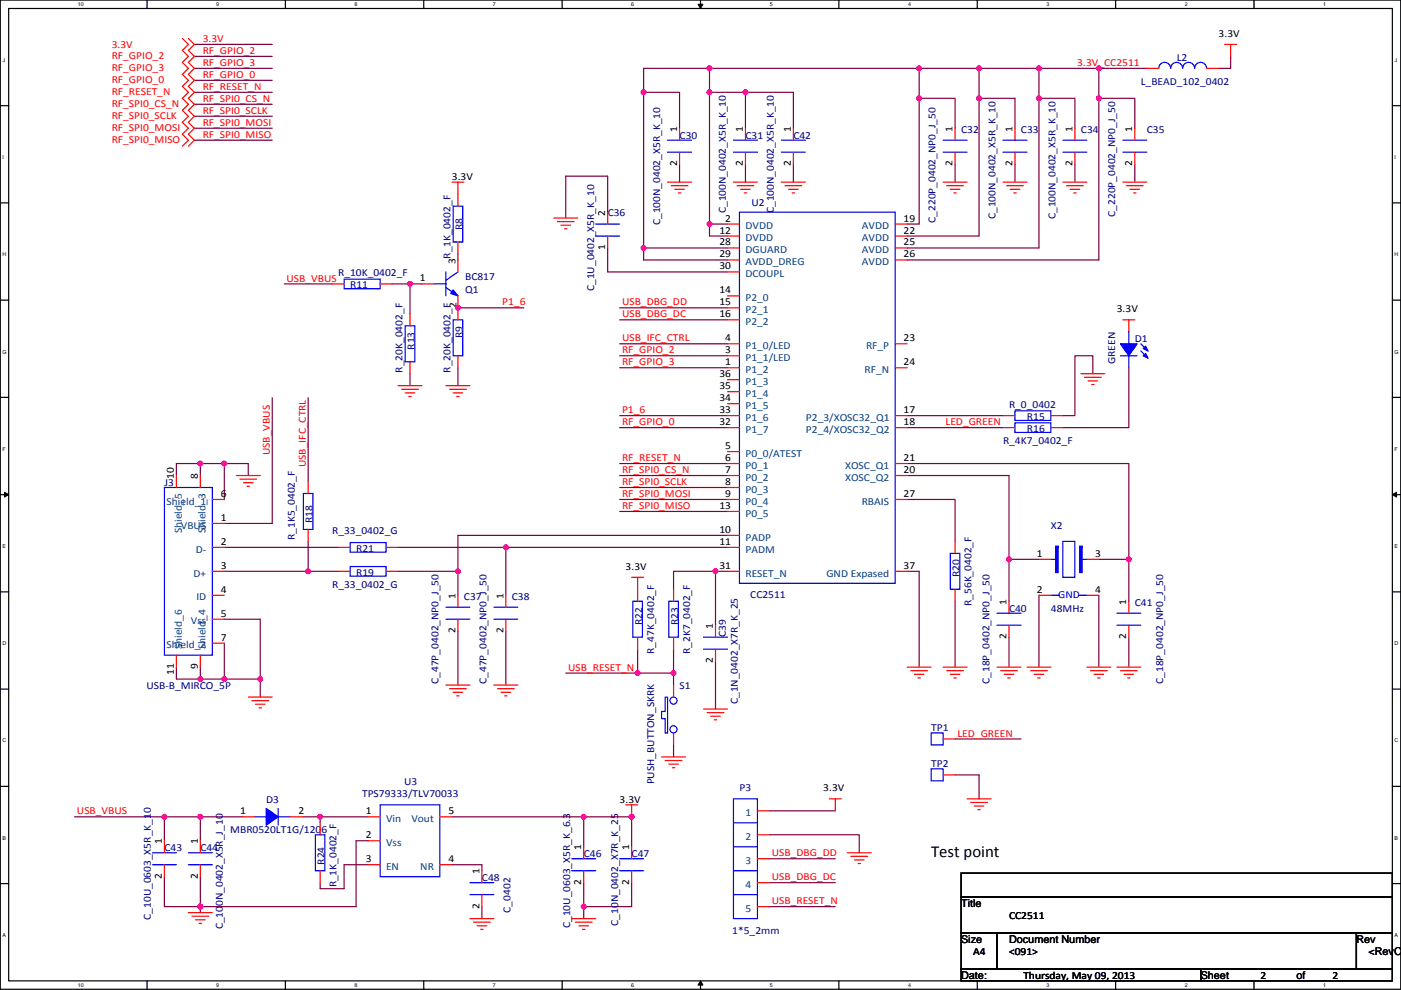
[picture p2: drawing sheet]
<svg xmlns="http://www.w3.org/2000/svg" width="297mm" height="210mm" viewBox="0 0 297 210" stroke-linecap="round" stroke-linejoin="round" font-family="sans-serif">
<path d="M.1 0h296.9v209.8h-296.9zM1.8 1.8h293.4v206.2h-293.4z" fill="none" stroke="#000" stroke-width=".25"/>
<g fill="#fff">
<path d="M16.5 .3h1.2v1.2h-1.2z"/>
<path d="M16.5 208.3h1.2v1.3h-1.2z"/>
</g>
<path d="M31.2 0v1.8M31.2 208v1.8" fill="none" stroke="#000" stroke-width=".25"/>
<g fill="#fff">
<path d="M45.8 .3h.7v1.2h-.7z"/>
<path d="M45.8 208.3h.7v1.3h-.7z"/>
</g>
<path d="M60.5 0v1.8M60.5 208v1.8" fill="none" stroke="#000" stroke-width=".25"/>
<g fill="#fff">
<path d="M75.2 .3h.6v1.2h-.6z"/>
<path d="M75.2 208.3h.6v1.3h-.6z"/>
</g>
<path d="M89.8 0v1.8M89.8 208v1.8" fill="none" stroke="#000" stroke-width=".25"/>
<g fill="#fff">
<path d="M104.5 .3h.6v1.2h-.6z"/>
<path d="M104.5 208.3h.6v1.3h-.6z"/>
</g>
<path d="M119.2 0v1.8M119.2 208v1.8" fill="none" stroke="#000" stroke-width=".25"/>
<g fill="#fff">
<path d="M133.9 .3h.6v1.2h-.6z"/>
<path d="M133.9 208.3h.6v1.3h-.6z"/>
</g>
<path d="M148.5 0v1.8M148.5 208v1.8" fill="none" stroke="#000" stroke-width=".25"/>
<path d="M148 .9h1l-.5 .9zM148.5 208l.5 .9h-1z" fill="#000" stroke="#000" stroke-width=".21"/>
<g fill="#fff">
<path d="M163.2 .3h.6v1.2h-.6z"/>
<path d="M163.2 208.3h.6v1.3h-.6z"/>
</g>
<path d="M177.9 0v1.8M177.9 208v1.8" fill="none" stroke="#000" stroke-width=".25"/>
<g fill="#fff">
<path d="M192.5 .3h.6v1.2h-.6z"/>
<path d="M192.5 208.3h.6v1.3h-.6z"/>
</g>
<path d="M207.2 0v1.8M207.2 208v1.8" fill="none" stroke="#000" stroke-width=".25"/>
<g fill="#fff">
<path d="M221.9 .3h.6v1.2h-.6z"/>
<path d="M221.9 208.3h.6v1.3h-.6z"/>
</g>
<path d="M236.5 0v1.8M236.5 208v1.8" fill="none" stroke="#000" stroke-width=".25"/>
<g fill="#fff">
<path d="M251.2 .3h.6v1.2h-.6z"/>
<path d="M251.2 208.3h.6v1.3h-.6z"/>
</g>
<path d="M265.9 0v1.8M265.9 208v1.8" fill="none" stroke="#000" stroke-width=".25"/>
<g fill="#fff">
<path d="M280.5 .3h.7v1.2h-.7z"/>
<path d="M280.5 208.3h.7v1.3h-.7z"/>
<path d="M.5 12.1h.6v1.3h-.6z"/>
<path d="M295.7 12.1h.5v1.3h-.5z"/>
<path d="M.5 32.7h.3v1.3h-.3z"/>
<path d="M295.7 32.7h.2v1.3h-.2z"/>
</g>
<path d="M.1 22.4h1.7M295.2 22.4h1.8" fill="none" stroke="#000" stroke-width=".25"/>
<g fill="#fff">
<path d="M.5 53.3h.8v1.3h-.8z"/>
<path d="M295.7 53.3h.8v1.3h-.8z"/>
</g>
<path d="M.1 43h1.7M295.2 43h1.8" fill="none" stroke="#000" stroke-width=".25"/>
<g fill="#fff">
<path d="M.5 74h.9v1.2h-.9z"/>
<path d="M295.7 74h.8v1.2h-.8z"/>
</g>
<path d="M.1 63.7h1.7M295.2 63.7h1.8" fill="none" stroke="#000" stroke-width=".25"/>
<g fill="#fff">
<path d="M.5 94.6h.7v1.3h-.7z"/>
<path d="M295.7 94.6h.6v1.3h-.6z"/>
</g>
<path d="M.1 84.3h1.7M295.2 84.3h1.8" fill="none" stroke="#000" stroke-width=".25"/>
<g fill="#fff">
<path d="M.5 115.2h.7v1.3h-.7z"/>
<path d="M295.7 115.2h.7v1.3h-.7z"/>
</g>
<path d="M.1 104.9h1.7M295.2 104.9h1.8" fill="none" stroke="#000" stroke-width=".25"/>
<path d="M.9 104.4l.9 .5-.9 .5zM295.2 104.9l.9-.5v1z" fill="#000" stroke="#000" stroke-width=".21"/>
<g fill="#fff">
<path d="M.5 135.8h.8v1.3h-.8z"/>
<path d="M295.7 135.8h.8v1.3h-.8z"/>
</g>
<path d="M.1 125.5h1.7M295.2 125.5h1.8" fill="none" stroke="#000" stroke-width=".25"/>
<g fill="#fff">
<path d="M.5 156.5h.8v1.2h-.8z"/>
<path d="M295.7 156.5h.8v1.2h-.8z"/>
</g>
<path d="M.1 146.2h1.7M295.2 146.2h1.8" fill="none" stroke="#000" stroke-width=".25"/>
<g fill="#fff">
<path d="M.5 177.1h.7v1.3h-.7z"/>
<path d="M295.7 177.1h.7v1.3h-.7z"/>
</g>
<path d="M.1 166.8h1.7M295.2 166.8h1.8" fill="none" stroke="#000" stroke-width=".25"/>
<g fill="#fff">
<path d="M.5 197.7h.7v1.3h-.7z"/>
<path d="M295.7 197.7h.7v1.3h-.7z"/>
</g>
<path d="M.1 187.4h1.7M203.8 185.2h91.4v5.1h-91.4zM203.8 190.3h91.4v7.6h-91.4zM203.8 197.9h7.6v7.6h-7.6zM211.4 197.9h76.2v7.6h-76.2zM287.6 197.9h7.6v7.6h-7.6zM295.2 187.4h1.8M203.8 205.5h50.8v2.5h-50.8zM254.6 205.5h40.6v2.5h-40.6z" fill="none" stroke="#000" stroke-width=".25"/>
<g fill="none" stroke="#800040" stroke-width=".25">
<path d="M41.2 14.5h16.5M41.2 17h16.5M41.2 19.6h16.5M41.2 9.4h16.5M41.2 12h16.5M136.5 19.6h7.6v7.6M136.5 19.6v33M150.4 19.6v27.9M150.4 14.5v5.1M150.4 14.5h-13.9v5.1M150.4 14.5h44.5M150.4 19.6h7.6"/>
<path d="M158 19.6h10.2v7.6M158 19.6v7.6M194.9 14.5v6.3M194.9 14.5h12.7M207.6 14.5v6.3h7.6v6.4M207.6 14.5h12.7M220.3 14.5v6.3M220.3 14.5h12.7M233 14.5v6.3M233 14.5h10.1M260.9 12v2.5h-2.5M41.2 22.1h16.5"/>
<path d="M41.2 24.7h16.5M41.2 27.2h16.5M41.2 29.7h16.5M144.1 34.8v3.8M158 34.8v3.8M168.2 34.8v3.8M194.9 20.8h7.6v6.4M194.9 20.8v26.7h-2.6M202.5 34.8v3.8M207.6 20.8v29.3h-15.3M215.2 34.8v3.8M220.3 20.8h7.6v6.4"/>
<path d="M220.3 20.8v31.8h-28M227.9 34.8v3.8M233 20.8h7.6v6.4M233 20.8v34.3h-40.7M240.6 34.8v3.8M97.1 53.9v1.2M128.8 52.6v5.1h25.4M128.8 45v-7.6h-8.9v8.8M136.5 52.6h17.7M136.5 52.6v2.5h17.7M150.4 47.5h3.8M150.4 47.5v2.6h3.8"/>
<path d="M60.3 60.2h10.1M83.1 60.2h3.8M86.9 60.2h2.6M86.9 79.3v2.5M86.9 60.2v6.4M97.1 78v3.8M97.1 65.3h14M131.4 67.8h22.8M131.4 78h22.8M131.4 65.3h22.8M131.4 72.9h22.8M131.4 75.5h22.8"/>
<path d="M231.7 79.3v-3.8h-3.8v12.7h-2.5M239.3 78v12.7h-13.9M42.5 98.3h-5.1v2.6M42.5 98.3v2.6M42.5 98.3h5.1M47.6 98.3h5v2.6M47.6 98.3v7.6M57.7 84.3v26.7h-10.1M65.3 84.3v17.8M131.4 90.7h22.8M131.4 88.2h22.8M131.4 98.3h22.8"/>
<path d="M192.3 90.7h20.4M192.3 88.2h20.4M192.3 98.3h47v20.3M47.6 116.1h24.1M65.3 114.8v6.4M84.4 116.1h22.8M107.2 116.1v10.2M107.2 116.1h47M131.4 105.9h22.8M131.4 103.4h22.8M131.4 100.9h22.8M131.4 108.5h22.8"/>
<path d="M154.2 113.6h-57.1v7.6M192.3 105.9h10.2v8.9M192.3 100.9h21.6v17.7h6.4M213.9 118.6v8.9M233 118.6h6.3M239.3 118.6v8.9M47.6 131.3h7.6v12.7M47.6 121.2h17.7M47.6 136.4v7.6M65.3 121.2h6.4M84.4 121.2h12.7M97.1 121.2v5.1"/>
<path d="M97.1 133.9v11.4M107.2 133.9v11.4M135.2 137.7v5.1M142.8 137.7v5.1M151.7 121.2v11.4M151.7 121.2h-8.9v3.8M151.7 121.2h2.5M192.3 121.2h2.6v20.3M202.5 127.5v14M213.9 135.1v6.4M220.3 126.3v15.2M233 126.3v15.2"/>
<path d="M239.3 135.1v6.4M37.4 141.5v2.5h5.1M42.5 144h5.1M42.5 141.5v2.5M47.6 144h7.6M55.2 144v3.8M119.9 142.8h15.3M135.2 142.8h7.6M142.8 142.8v2.5M142.8 158v2.5M151.7 140.2v10.2M202.5 156.7h14"/>
<path d="M15.8 173.2h19.1M34.9 173.2h7.6v5.1M34.9 173.2v5.1M42.5 173.2h8.9M64.1 173.2h3.8M67.9 173.2v1.3M67.9 173.2h10.1M78 178.3h-2.5v14h-40.6v-6.4M95.8 173.2h28M123.8 173.2v6.4M123.8 173.2h10.1v6.4M163.1 177.1h19.1v3.8"/>
<path d="M163.1 172h14M202.5 164.4h5.1v5M42.5 185.9v7.7M78 183.4h-5v5.1h-5.1v-1.3M95.8 183.4h6.4v1.3M102.2 192.3v2.5M123.8 187.2v5.1M123.8 192.3v2.5M133.9 187.2v5.1h-10.1M163.1 182.1h14M163.1 187.2h14M163.1 192.3h14"/>
</g>
<g fill="#f0f" stroke="#f0f" stroke-width=".25">
<circle cx="47.5" cy="144" r=".5"/>
<circle cx="47.5" cy="98.3" r=".5"/>
<circle cx="42.5" cy="144" r=".5"/>
<circle cx="150.4" cy="47.5" r=".5"/>
<circle cx="150.4" cy="19.6" r=".5"/>
<circle cx="136.4" cy="52.6" r=".5"/>
<circle cx="150.4" cy="14.5" r=".5"/>
<circle cx="194.9" cy="20.8" r=".5"/>
<circle cx="207.6" cy="20.8" r=".5"/>
<circle cx="207.6" cy="14.5" r=".5"/>
<circle cx="220.3" cy="20.8" r=".5"/>
<circle cx="233" cy="20.8" r=".5"/>
<circle cx="55.2" cy="144" r=".5"/>
<circle cx="65.3" cy="121.2" r=".5"/>
<circle cx="97.1" cy="121.2" r=".5"/>
<circle cx="107.2" cy="116.1" r=".5"/>
<circle cx="151.7" cy="121.2" r=".5"/>
<circle cx="213.9" cy="118.6" r=".5"/>
<circle cx="239.3" cy="118.6" r=".5"/>
<circle cx="194.9" cy="14.5" r=".5"/>
<circle cx="220.3" cy="14.5" r=".5"/>
<circle cx="233" cy="14.5" r=".5"/>
<circle cx="42.5" cy="98.3" r=".5"/>
<circle cx="142.8" cy="142.8" r=".5"/>
<circle cx="135.2" cy="142.8" r=".5"/>
<circle cx="136.4" cy="19.6" r=".5"/>
<circle cx="123.7" cy="192.3" r=".5"/>
<circle cx="133.9" cy="173.2" r=".5"/>
<circle cx="67.9" cy="173.2" r=".5"/>
<circle cx="42.5" cy="173.2" r=".5"/>
<circle cx="34.8" cy="173.2" r=".5"/>
<circle cx="42.5" cy="192.3" r=".5"/>
<circle cx="97.1" cy="65.3" r=".5"/>
<circle cx="86.9" cy="60.2" r=".5"/>
<circle cx="123.7" cy="173.2" r=".5"/>
<circle cx="158" cy="19.6" r=".5"/>
</g>
<g fill="none" stroke="#f00" stroke-width=".25">
<path d="M38.7 8.1l1.2 1.3-1.2 1.3 1.2 1.3-1.2 1.2 1.2 1.3-1.2 1.3 1.2 1.2-1.2 1.3 1.2 1.3-1.2 1.2 1.2 1.3-1.2 1.3 1.2 1.3-1.2 1.2 1.2 1.3-1.2 1.3 1.2 1.2-1.2 1.3M39.9 8.1l1.3 1.3-1.3 1.3 1.3 1.3-1.3 1.2 1.3 1.3-1.3 1.3 1.3 1.2-1.3 1.3 1.3 1.3-1.3 1.2 1.3 1.3-1.3 1.3 1.3 1.3-1.3 1.2 1.3 1.3-1.3 1.3 1.3 1.2-1.3 1.3M243.1 14.5h2.6M255.8 14.5h2.6M259.6 9.4h2.6M260.9 9.4v2.6M95.8 38.6h2.6M97.1 38.6v5.1M141.5 38.6h5.1M142.3 39.4h3.6M144.1 27.2v2.5M144.1 32.3v2.5"/>
<path d="M155.5 38.6h5.1M156.3 39.4h3.5M158 27.2v2.5M158 32.3v2.5M165.7 38.6h5M166.4 39.4h3.6M168.2 27.2v2.5M168.2 32.3v2.5M200 38.6h5M200.7 39.4h3.6M202.5 27.2v2.5M202.5 32.3v2.5"/>
<path d="M212.7 38.6h5M213.4 39.4h3.6M215.2 27.2v2.5M215.2 32.3v2.5M225.4 38.6h5M226.1 39.4h3.6M227.9 27.2v2.5M227.9 32.3v2.5M238.1 38.6h5M238.8 39.4h3.6M240.6 27.2v2.5M240.6 32.3v2.5"/>
<path d="M97.1 51.3v2.6M97.1 55.1v2.6M117.4 46.2h5.1M118.2 47h3.5M118.9 47.8h2.1M119.7 48.5h.5M128.8 50.1v2.5M128.8 45v2.5M143.1 40.2h2M143.8 40.9h.5M154.2 47.5h2.6M154.2 50.1h2.6"/>
<path d="M154.2 52.6h2.6M154.2 55.1h2.6M154.2 57.7h2.6M157 40.2h2.1M157.8 40.9h.5M167.2 40.2h2M168 40.9h.5M189.8 47.5h2.5M189.8 50.1h2.5M189.8 52.6h2.5M189.8 55.1h2.5M201.5 40.2h2"/>
<path d="M202.2 40.9h.6M214.2 40.2h2M214.9 40.9h.6M226.9 40.2h2M227.6 40.9h.6M239.6 40.2h2M240.3 40.9h.6M70.4 60.2h2.6M80.6 60.2h2.5M86.9 66.6v2.5M86.9 76.7v2.6M89.5 60.2h2.5"/>
<path d="M97.1 62.8v5M97.1 75.5v2.5M154.2 78h2.6M154.2 75.5h2.6M154.2 72.9h2.6M154.2 62.8h2.6M154.2 65.3h2.6M154.2 67.8h2.6M189.8 72.9h2.5M189.8 78h2.5M229.2 79.3h5M238.1 67.8h2.5"/>
<path d="M239.3 67.8v2.6M239.3 70.4h.1M239.3 78h.1M84.4 81.8h5.1M85.2 82.6h3.5M85.9 83.3h2M86.7 84.1h.5M94.5 81.8h5.1M95.3 82.6h3.6M96.1 83.3h2M96.8 84.1h.5M154.2 95.8h2.6"/>
<path d="M154.2 98.3h2.6M154.2 90.7h2.6M154.2 88.2h2.6M154.2 85.6h2.6M154.2 83.1h2.6M154.2 80.5h2.6M189.8 88.2h2.5M189.8 90.7h2.5M189.8 98.3h2.5M212.7 88.2h2.5M212.7 90.7h2.5M222.8 88.2h2.6"/>
<path d="M222.8 90.7h2.6M229.9 80h3.6M230.7 80.8h2M231.5 81.6h.5M37.4 100.9v2.5M42.5 100.9v2.5M45 111h2.6M45 116.1h2.6M45 105.9h2.6M50.1 100.9h5.1M50.9 101.6h3.5M51.6 102.4h2.1"/>
<path d="M52.4 103.1h.5M65.3 102.1v2.6M65.3 112.3v2.5M71.7 116.1h2.5M81.8 116.1h2.6M154.2 100.9h2.6M154.2 103.4h2.6M154.2 105.9h2.6M154.2 113.6h2.6M154.2 116.1h2.6M154.2 108.5h2.6M189.8 100.9h2.5"/>
<path d="M189.8 105.9h2.5M202.5 114.8v2.6M220.3 118.6h2.5M230.4 118.6h2.6M37.4 139v2.5M42.5 139v2.5M45 121.2h2.6M45 126.3h2.6M45 131.3h2.6M45 136.4h2.6M71.7 121.2h2.5M81.8 121.2h2.6"/>
<path d="M97.1 126.3v2.5M97.1 131.3v2.6M107.2 126.3v2.5M107.2 131.3v2.6M133.9 122.4h2.6M135.2 122.4v5.1M135.2 135.1v2.6M142.8 135.1v2.6M142.8 125v2.5M151.7 132.6v2.5M151.7 137.7v2.5M154.2 121.2h2.6"/>
<path d="M189.8 121.2h2.5M202.5 125v2.5M213.9 127.5v2.6M213.9 132.6v2.5M220.3 126.3h2.5M230.4 126.3h2.6M239.3 127.5v2.6M239.3 132.6v2.5M52.6 147.8h5.1M53.4 148.6h3.6M54.2 149.4h2M54.9 150.1h.5"/>
<path d="M94.5 145.3h5.1M95.3 146.1h3.6M96.1 146.8h2M96.8 147.6h.5M104.7 145.3h5.1M105.5 146.1h3.5M106.2 146.8h2.1M107 147.6h.5M142.8 155.5v2.5M142.8 145.3v2.5M149.2 150.4h5M149.9 151.2h3.6"/>
<path d="M150.7 151.9h2M151.4 152.7h.6M192.3 141.5h5.1M193.1 142.3h3.6M193.9 143h2M194.6 143.8h.5M200 156.7h2.5M200 141.5h5M200.7 142.3h3.6M201.5 143h2M202.2 143.8h.6M211.4 141.5h5.1"/>
<path d="M212.2 142.3h3.5M212.9 143h2M213.7 143.8h.5M217.7 141.5h5.1M218.5 142.3h3.6M219.3 143h2M220 143.8h.5M230.4 141.5h5.1M231.2 142.3h3.6M232 143h2M232.7 143.8h.5M236.8 141.5h5.1"/>
<path d="M237.6 142.3h3.5M238.3 143h2M239.1 143.8h.5M34.9 178.3v2.6M42.5 178.3v2.6M51.4 173.2h2.5M61.5 173.2h2.6M67.9 174.5v2.6M78 173.2h2.6M78 178.3h2.6M93.3 173.2h2.5M123.8 179.6v2.5"/>
<path d="M132.6 170.7h2.6M133.9 170.7v2.5M133.9 179.6v2.5M140.3 160.5h5M141 161.3h3.6M141.8 162.1h2M142.6 162.8h.5M160.6 172h2.5M160.6 177.1h2.5M175.8 169.4h2.6M177.1 169.4v2.6M200 164.4h2.5"/>
<path d="M205 169.4h5.1M205.8 170.2h3.6M206.6 171h2M207.3 171.7h.5M34.9 183.4v2.5M39.9 193.6h5.1M40.7 194.3h3.6M41.5 195.1h2M42.2 195.9h.5M42.5 183.4v2.5M67.9 184.7v2.5M78 183.4h2.6"/>
<path d="M93.3 183.4h2.5M99.6 194.8h5.1M100.4 195.6h3.5M101.2 196.4h2M101.9 197.1h.5M102.2 184.7v2.5M102.2 189.8v2.5M121.2 194.8h5.1M122 195.6h3.5M122.7 196.4h2.1M123.5 197.1h.5M123.8 184.7v2.5"/>
<path d="M133.9 184.7v2.5M160.6 182.1h2.5M160.6 187.2h2.5M160.6 192.3h2.5M179.6 180.9h5.1M180.4 181.6h3.6M181.2 182.4h2M181.9 183.2h.5"/>
</g>
<g fill="none" stroke="#00f" stroke-width=".25">
<path d="M245.7 14.5a1.26 1.26 0 0 1 1.2-1.3 1.26 1.26 0 0 1 1.3 1.3 1.27 1.27 0 0 1 1.3-1.3 1.27 1.27 0 0 1 1.2 1.3M250.8 14.5a1.26 1.26 0 0 1 1.2-1.3 1.26 1.26 0 0 1 1.3 1.3M253.3 14.5a1.26 1.26 0 0 1 1.3-1.3 1.26 1.26 0 0 1 1.2 1.3M141.5 29.7h5.1M141.5 32.3h5.1M155.5 29.7h5.1M155.5 32.3h5.1M165.7 29.7h5M165.7 32.3h5M200 29.7h5M200 32.3h5M212.7 29.7h5"/>
<path d="M212.7 32.3h5M225.4 29.7h5M225.4 32.3h5M238.1 29.7h5M238.1 32.3h5M73 59.2h7.6v2h-7.6zM94.5 57.7v5.1M96.1 43.7h2v7.6h-2zM97.1 57.7l-2.6 1.8M126.3 50.1h5.1M126.3 47.5h5.1M156.8 45h33v78.7h-33z"/>
<path d="M85.9 69.1h2v7.6h-2zM92 60.2h2.5M94.5 61l2.6 1.8M96.1 67.8h2v7.7h-2zM237.6 75.5h3.5M239.3 70.4v2.5M239.3 75.5v2.5M241.9 72.9l1.5 1.5M241.9 74.4l1.5 1.6M215.2 87.1h7.6v2.1h-7.6zM215.2 89.7h7.6v2h-7.6zM34.9 103.4h10.1v35.6h-10.1z"/>
<path d="M64.3 104.7h2.1v7.6h-2.1zM74.2 115.1h7.6v2h-7.6zM201.5 117.4h2v7.6h-2zM222.8 118.6h1M225.4 114.8h2.5v7.6h-2.5zM229.4 118.6h1M74.2 120.2h7.6v2h-7.6zM94.5 128.8h5.1M94.5 131.3h5.1M104.7 128.8h5.1M104.7 131.3h5.1M134.2 127.5h2v7.6h-2z"/>
<path d="M141.8 127.5h2v7.6h-2zM149.2 135.1h5M149.2 137.7h5M211.4 130.1h5.1M211.4 132.6h5.1M222.8 126.3h1.8M228.7 126.3h1.7M236.8 130.1h5.1M236.8 132.6h5.1M141 147.8h.5v7.7h-.5v-3.1h-.7v-1.5h.7zM197.4 155.5h2.6v2.5h-2.6zM53.9 173.2h2.5"/>
<path d="M59 171.5v3.5M59 173.2h2.5M66.9 177.1h2v7.6h-2zM80.6 170.7h12.7v15.2h-12.7zM155.5 179.6h5.1M155.5 169.4h5.1v25.4h-5.1zM155.5 174.5h5.1M197.4 163.1h2.6v2.5h-2.6zM32.3 180.9h5.1M32.3 183.4h5.1M39.9 180.9h5.1M39.9 183.4h5.1"/>
<path d="M99.6 187.2h5.1M99.6 189.8h5.1M121.2 182.1h5.1M121.2 184.7h5.1M131.4 182.1h5.1M131.4 184.7h5.1M155.5 184.7h5.1M155.5 189.8h5.1"/>
<circle cx="142.8" cy="154.7" r=".76"/>
<circle cx="142.8" cy="148.6" r=".76"/>
</g>
<g fill="#00f" stroke="#00f" stroke-width=".25">
<path d="M56.4 171.5l2.6 1.7-2.6 1.8z" fill-rule="evenodd"/>
<path d="M237.6 72.9h3.5l-1.8 2.6z" fill-rule="evenodd"/>
<path d="M242.9 75l.5 1-1-.5z" fill-rule="evenodd"/>
<path d="M242.9 73.4l.5 1-1-.5z" fill-rule="evenodd"/>
<path d="M223.8 115.8v5.6h.5v-5.6z" fill-rule="evenodd"/>
<path d="M228.9 115.8v5.6h.5v-5.6z" fill-rule="evenodd"/>
<path d="M96.1 61.5l1 1.3-1.5-.5z" fill-rule="evenodd"/>
</g>
<text font-size="3.6" x="197.4" y="181.7">Test point</text>
<g font-size="2.3" fill="#f00">
<text x="23.7" y="10.1">3.3V</text>
<text x="43" y="11.5">RF_GPIO_2</text>
<text x="43" y="8.9">3.3V</text>
<text x="23.7" y="12.6">RF_GPIO_2</text>
<text x="23.7" y="17.7">RF_GPIO_0</text>
<text x="23.7" y="15.2">RF_GPIO_3</text>
<text x="43" y="14">RF_GPIO_3</text>
<text x="43" y="16.5">RF_GPIO_0</text>
<text x="228.4" y="14">3.3V_CC2511</text>
<text x="23.7" y="20.2">RF_RESET_N</text>
<text x="23.7" y="22.8">RF_SPI0_CS_N</text>
<text x="43" y="19.1">RF_RESET_N</text>
<text x="43" y="21.6">RF_SPI0_CS_N</text>
<text x="23.7" y="25.3">RF_SPI0_SCLK</text>
<text x="23.7" y="27.9">RF_SPI0_MOSI</text>
<text x="43" y="24.2">RF_SPI0_SCLK</text>
<text x="43" y="26.7">RF_SPI0_MOSI</text>
<text x="43" y="29.2">RF_SPI0_MISO</text>
<text x="23.7" y="30.4">RF_SPI0_MISO</text>
<text x="60.8" y="59.7">USB_VBUS</text>
<text x="106.5" y="64.8">P1_6</text>
<text x="131.9" y="64.8">USB_DBG_DD</text>
<text x="131.9" y="67.3">USB_DBG_DC</text>
<text x="131.9" y="72.4">USB_IFC_CTRL</text>
<text x="131.9" y="75">RF_GPIO_2</text>
<text x="131.9" y="77.5">RF_GPIO_3</text>
<text x="131.9" y="87.7">P1_6</text>
<text x="131.9" y="90.2">RF_GPIO_0</text>
<text x="200.5" y="90.2">LED_GREEN</text>
<text x="57.2" y="96.5" transform="rotate(-90 57.2 96.5)">USB_VBUS</text>
<text x="64.8" y="99.1" transform="rotate(-90 64.8 99.1)">USB_IFC_CTRL</text>
<text x="131.9" y="100.4">RF_SPI0_CS_N</text>
<text x="131.9" y="97.8">RF_RESET_N</text>
<text x="131.9" y="105.4">RF_SPI0_MOSI</text>
<text x="131.9" y="102.9">RF_SPI0_SCLK</text>
<text x="131.9" y="108">RF_SPI0_MISO</text>
<text x="120.5" y="142.3">USB_RESET_N</text>
<text x="203" y="156.2">LED_GREEN</text>
<text x="16.3" y="172.7">USB_VBUS</text>
<text x="163.6" y="181.6">USB_DBG_DD</text>
<text x="163.6" y="186.7">USB_DBG_DC</text>
<text x="163.6" y="191.8">USB_RESET_N</text>
</g>
<g font-size="2.3">
<text x="258.4" y="7.8">3.3V</text>
<text x="143.5" y="28" transform="rotate(-90 143.5 28)">1</text>
<text x="157.5" y="28" transform="rotate(-90 157.5 28)">1</text>
<text x="167.7" y="28" transform="rotate(-90 167.7 28)">1</text>
<text x="202" y="28" transform="rotate(-90 202 28)">1</text>
<text x="214.7" y="28" transform="rotate(-90 214.7 28)">1</text>
<text x="227.4" y="28" transform="rotate(-90 227.4 28)">1</text>
<text x="240.1" y="28" transform="rotate(-90 240.1 28)">1</text>
<text x="143.5" y="35.3" transform="rotate(-90 143.5 35.3)">2</text>
<text x="157.5" y="35.3" transform="rotate(-90 157.5 35.3)">2</text>
<text x="167.7" y="35.3" transform="rotate(-90 167.7 35.3)">2</text>
<text x="202" y="35.3" transform="rotate(-90 202 35.3)">2</text>
<text x="214.7" y="35.3" transform="rotate(-90 214.7 35.3)">2</text>
<text x="227.4" y="35.3" transform="rotate(-90 227.4 35.3)">2</text>
<text x="240.1" y="35.3" transform="rotate(-90 240.1 35.3)">2</text>
<text x="95.8" y="38.3">3.3V</text>
<text x="128.3" y="45.7" transform="rotate(-90 128.3 45.7)">2</text>
<text x="153.8" y="47">2</text>
<text x="191.6" y="47">19</text>
<text x="128.3" y="53.1" transform="rotate(-90 128.3 53.1)">1</text>
<text x="152.5" y="49.5">12</text>
<text x="152.5" y="52.1">28</text>
<text x="191.6" y="49.5">22</text>
<text x="191.6" y="52.1">25</text>
<text x="89" y="59.7">1</text>
<text x="96.6" y="55.9" transform="rotate(-90 96.6 55.9)">3</text>
<text x="152.5" y="54.6">29</text>
<text x="152.5" y="57.1">30</text>
<text x="191.6" y="54.6">26</text>
<text x="96.8" y="65.3" transform="rotate(-90 96.8 65.3)">2</text>
<text x="152.5" y="62.2">14</text>
<text x="152.5" y="64.8">15</text>
<text x="152.5" y="67.3">16</text>
<text x="236.8" y="66.2">3.3V</text>
<text x="153.8" y="77.5">1</text>
<text x="153.8" y="74.9">3</text>
<text x="153.8" y="72.4">4</text>
<text x="191.6" y="72.4">23</text>
<text x="191.6" y="77.5">24</text>
<text x="152.5" y="82.5">35</text>
<text x="152.5" y="80">36</text>
<text x="152.5" y="87.6">33</text>
<text x="152.5" y="85.1">34</text>
<text x="191.6" y="87.6">17</text>
<text x="152.5" y="90.2">32</text>
<text x="153.8" y="95.2">5</text>
<text x="191.6" y="90.2">18</text>
<text x="36.9" y="101.6" transform="rotate(-90 36.9 101.6)">10</text>
<text x="41.9" y="101.6" transform="rotate(-90 41.9 101.6)">8</text>
<text x="153.8" y="97.8">6</text>
<text x="153.8" y="100.3">7</text>
<text x="191.6" y="100.3">20</text>
<text x="191.6" y="97.8">21</text>
<text x="46.8" y="105.4">6</text>
<text x="152.5" y="107.9">13</text>
<text x="153.8" y="102.9">8</text>
<text x="153.8" y="105.4">9</text>
<text x="191.6" y="105.4">27</text>
<text x="46.8" y="110.5">1</text>
<text x="152.5" y="113">10</text>
<text x="46.8" y="115.6">2</text>
<text x="152.5" y="115.6">11</text>
<text x="219.8" y="118.1">1</text>
<text x="232.2" y="118.1">3</text>
<text x="46.8" y="120.6">3</text>
<text x="46.8" y="125.7">4</text>
<text x="132.6" y="120.8">3.3V</text>
<text x="152.5" y="120.6">31</text>
<text x="191.6" y="120.6">37</text>
<text x="219.8" y="125.7">2</text>
<text x="232.2" y="125.7">4</text>
<text x="46.8" y="130.8">5</text>
<text x="96.6" y="127" transform="rotate(-90 96.6 127)">1</text>
<text x="106.7" y="127" transform="rotate(-90 106.7 127)">1</text>
<text x="213.4" y="128.3" transform="rotate(-90 213.4 128.3)">1</text>
<text x="238.8" y="128.3" transform="rotate(-90 238.8 128.3)">1</text>
<text x="46.8" y="135.9">7</text>
<text x="96.6" y="134.3" transform="rotate(-90 96.6 134.3)">2</text>
<text x="106.7" y="134.3" transform="rotate(-90 106.7 134.3)">2</text>
<text x="151.2" y="133.4" transform="rotate(-90 151.2 133.4)">1</text>
<text x="213.4" y="135.6" transform="rotate(-90 213.4 135.6)">2</text>
<text x="238.8" y="135.6" transform="rotate(-90 238.8 135.6)">2</text>
<text x="36.9" y="143.2" transform="rotate(-90 36.9 143.2)">11</text>
<text x="41.9" y="142" transform="rotate(-90 41.9 142)">9</text>
<text x="151.2" y="140.7" transform="rotate(-90 151.2 140.7)">2</text>
<text x="174.6" y="167.8">3.3V</text>
<text x="50.9" y="172.7">1</text>
<text x="63.3" y="172.7">2</text>
<text x="77.6" y="172.7">1</text>
<text x="95.1" y="172.7">5</text>
<text x="131.4" y="170.3">3.3V</text>
<text x="34.3" y="179.1" transform="rotate(-90 34.3 179.1)">1</text>
<text x="41.9" y="179.1" transform="rotate(-90 41.9 179.1)">1</text>
<text x="77.6" y="177.8">2</text>
<text x="77.6" y="182.9">3</text>
<text x="95.1" y="182.9">4</text>
<text x="101.6" y="185.4" transform="rotate(-90 101.6 185.4)">1</text>
<text x="123.2" y="180.4" transform="rotate(-90 123.2 180.4)">1</text>
<text x="133.4" y="180.4" transform="rotate(-90 133.4 180.4)">1</text>
<text x="34.3" y="186.4" transform="rotate(-90 34.3 186.4)">2</text>
<text x="41.9" y="186.4" transform="rotate(-90 41.9 186.4)">2</text>
<text x="123.2" y="187.7" transform="rotate(-90 123.2 187.7)">2</text>
<text x="133.4" y="187.7" transform="rotate(-90 133.4 187.7)">2</text>
<text x="101.6" y="192.8" transform="rotate(-90 101.6 192.8)">2</text>
<text x="203.8" y="192.3">Title</text>
<text x="213.9" y="195">CC2511</text>
<text x="203.8" y="199.9">Size</text>
<text x="206.3" y="202.6">A4</text>
<text x="213.9" y="199.9">Document Number</text>
<text x="213.9" y="202.6">&lt;091&gt;</text>
<text x="287.6" y="199.9">Rev</text>
<text x="290.1" y="202.5">&lt;Rev</text>
<text x="295.6" y="202.5">C</text>
<text x="203.8" y="207.6">Date:</text>
<text x="217" y="207.7">Thursday, May 09, 2013</text>
<text x="254.6" y="207.6">Sheet</text>
<text x="267.3" y="207.7">2</text>
<text x="274.9" y="207.6">of</text>
<text x="282.5" y="207.7">2</text>
</g>
<g font-size="2.3" fill="#000080">
<text x="241.9" y="17.9">L_BEAD_102_0402</text>
<text x="249.5" y="12.9">L2</text>
<text x="144.1" y="29.4">C30</text>
<text x="158" y="29.4">C31</text>
<text x="168.2" y="29.4">C42</text>
<text x="203.8" y="28.1">C32</text>
<text x="216.5" y="28.1">C33</text>
<text x="229.2" y="28.1">C34</text>
<text x="243.1" y="28.1">C35</text>
<text x="128.8" y="45.9">C36</text>
<text x="140" y="47.8" transform="rotate(-90 140 47.8)">C_100N_0402_X5R_K_10</text>
<text x="153.9" y="45.2" transform="rotate(-90 153.9 45.2)">C_100N_0402_X5R_K_10</text>
<text x="159.3" y="43.6">U2</text>
<text x="164.1" y="45.2" transform="rotate(-90 164.1 45.2)">C_100N_0402_X5R_K_10</text>
<text x="198.4" y="47.3" transform="rotate(-90 198.4 47.3)">C_220P_0402_NP0_J_50</text>
<text x="211.1" y="46.5" transform="rotate(-90 211.1 46.5)">C_100N_0402_X5R_K_10</text>
<text x="223.8" y="46.5" transform="rotate(-90 223.8 46.5)">C_100N_0402_X5R_K_10</text>
<text x="236.5" y="46" transform="rotate(-90 236.5 46)">C_220P_0402_NP0_J_50</text>
<text x="98" y="48.8" transform="rotate(-90 98 48.8)">R8</text>
<text x="71.7" y="58.6">R_10K_0402_F</text>
<text x="95.5" y="54.9" transform="rotate(-90 95.5 54.9)">R_1K_0402_F</text>
<text x="98.6" y="59.4">BC817</text>
<text x="74.2" y="61.1">R11</text>
<text x="98.6" y="62.1">Q1</text>
<text x="126" y="61.7" transform="rotate(-90 126 61.7)">C_1U_0402_X5R_K_10</text>
<text x="98" y="71.6" transform="rotate(-90 98 71.6)">R9</text>
<text x="87.9" y="74.2" transform="rotate(-90 87.9 74.2)">R13</text>
<text x="236.5" y="77.2" transform="rotate(-90 236.5 77.2)">GREEN</text>
<text x="240.6" y="72.6">D1</text>
<text x="85.3" y="79" transform="rotate(-90 85.3 79)">R_20K_0402_F</text>
<text x="95.5" y="79" transform="rotate(-90 95.5 79)">R_20K_0402_F</text>
<text x="213.9" y="86.5">R_0_0402</text>
<text x="217.7" y="89.1">R15</text>
<text x="212.7" y="94.1">R_4K7_0402_F</text>
<text x="217.7" y="91.6">R16</text>
<text x="34.9" y="103">J3</text>
<text x="66.3" y="111" transform="rotate(-90 66.3 111)">R18</text>
<text x="70.4" y="113.2">R_33_0402_G</text>
<text x="222.8" y="112.2">X2</text>
<text x="62.5" y="114.6" transform="rotate(-90 62.5 114.6)">R_1K5_0402_F</text>
<text x="75.5" y="117">R21</text>
<text x="70.4" y="124.6">R_33_0402_G</text>
<text x="75.5" y="122.1">R19</text>
<text x="203.5" y="122.4" transform="rotate(-90 203.5 122.4)">R20</text>
<text x="98.4" y="127.2">C37</text>
<text x="108.5" y="127.2">C38</text>
<text x="159.1" y="126.9">CC2511</text>
<text x="206" y="128.5" transform="rotate(-90 206 128.5)">R_56K_0402_F</text>
<text x="213.9" y="129.7">C40</text>
<text x="222.8" y="129.7">48MHz</text>
<text x="240.6" y="128.4">C41</text>
<text x="136.1" y="132.6" transform="rotate(-90 136.1 132.6)">R22</text>
<text x="143.8" y="132.6" transform="rotate(-90 143.8 132.6)">R23</text>
<text x="153.9" y="135.1" transform="rotate(-90 153.9 135.1)">C39</text>
<text x="138.7" y="138.7" transform="rotate(-90 138.7 138.7)">R_47K_0402_F</text>
<text x="146.3" y="138.7" transform="rotate(-90 146.3 138.7)">R_2K7_0402_F</text>
<text x="31" y="146.2">USB‐B_MIRCO_5P</text>
<text x="93" y="145.1" transform="rotate(-90 93 145.1)">C_47P_0402_NP0_J_50</text>
<text x="103.1" y="145.1" transform="rotate(-90 103.1 145.1)">C_47P_0402_NP0_J_50</text>
<text x="144.1" y="146.2">S1</text>
<text x="156.5" y="149.4" transform="rotate(-90 156.5 149.4)">C_1N_0402_X7R_K_25</text>
<text x="209.8" y="145.1" transform="rotate(-90 209.8 145.1)">C_18P_0402_NP0_J_50</text>
<text x="246.6" y="145.1" transform="rotate(-90 246.6 145.1)">C_18P_0402_NP0_J_50</text>
<text x="197.4" y="155.1">TP1</text>
<text x="85.7" y="166.5">U3</text>
<text x="138.7" y="166.4" transform="rotate(-90 138.7 166.4)">PUSH_BUTTON_SKRK</text>
<text x="156.8" y="167.8">P3</text>
<text x="197.4" y="162.7">TP2</text>
<text x="56.4" y="170.3">D3</text>
<text x="76.8" y="169.1">TPS79333/TLV70033</text>
<text x="48.8" y="176.7">MBR0520LT1G/1206</text>
<text x="34.9" y="180.5">C43</text>
<text x="42.5" y="180.5">C44</text>
<text x="68.8" y="183.4" transform="rotate(-90 68.8 183.4)">R24</text>
<text x="123.8" y="181.8">C46</text>
<text x="133.9" y="181.8">C47</text>
<text x="71.4" y="188.2" transform="rotate(-90 71.4 188.2)">R_1K_0402_F</text>
<text x="102.2" y="186.9">C48</text>
<text x="32" y="195.1" transform="rotate(-90 32 195.1)">C_10U_0603_X5R_K_10</text>
<text x="47.2" y="197.1" transform="rotate(-90 47.2 197.1)">C_100N_0402_X5R_J_10</text>
<text x="108.2" y="193.6" transform="rotate(-90 108.2 193.6)">C_0402</text>
<text x="120.9" y="196.9" transform="rotate(-90 120.9 196.9)">C_10U_0603_X5R_K_6.3</text>
<text x="131.1" y="196.4" transform="rotate(-90 131.1 196.4)">C_10N_0402_X7R_K_25</text>
<text x="155.3" y="198">1*5_2mm</text>
</g>
<g font-size="2.3" fill="#004080">
<text x="158" y="48.6">DVDD</text>
<text x="158" y="51.2">DVDD</text>
<text x="158" y="53.7">DGUARD</text>
<text x="182.7" y="48.6">AVDD</text>
<text x="182.7" y="51.2">AVDD</text>
<text x="182.7" y="53.7">AVDD</text>
<text x="158" y="56.2">AVDD_DREG</text>
<text x="158" y="58.8">DCOUPL</text>
<text x="182.7" y="56.2">AVDD</text>
<text x="158" y="63.9">P2_0</text>
<text x="158" y="66.4">P2_1</text>
<text x="158" y="68.9">P2_2</text>
<text x="158" y="76.6">P1_1/LED</text>
<text x="158" y="74">P1_0/LED</text>
<text x="183.6" y="74">RF_P</text>
<text x="158" y="79.1">P1_2</text>
<text x="158" y="81.6">P1_3</text>
<text x="183.3" y="79.1">RF_N</text>
<text x="158" y="89.3">P1_6</text>
<text x="158" y="86.7">P1_5</text>
<text x="158" y="84.2">P1_4</text>
<text x="170.9" y="89.3">P2_3/XOSC32_Q1</text>
<text x="158" y="91.8">P1_7</text>
<text x="170.9" y="91.8">P2_4/XOSC32_Q2</text>
<text x="158" y="96.9">P0_0/ATEST</text>
<text x="158" y="99.4">P0_1</text>
<text x="158" y="102">P0_2</text>
<text x="179.2" y="102">XOSC_Q2</text>
<text x="179.2" y="99.4">XOSC_Q1</text>
<text x="35.3" y="107">Shield_1</text>
<text x="158" y="104.5">P0_3</text>
<text x="158" y="107">P0_4</text>
<text x="182.7" y="107">RBAIS</text>
<text x="38.4" y="112.1">VBUS</text>
<text x="38.5" y="113.1" transform="rotate(-90 38.5 113.1)">Shield_5</text>
<text x="43.6" y="113.1" transform="rotate(-90 43.6 113.1)">Shield_3</text>
<text x="158" y="109.6">P0_5</text>
<text x="41.5" y="117.2">D‐</text>
<text x="158" y="114.7">PADP</text>
<text x="158" y="117.2">PADM</text>
<text x="41" y="122.3">D+</text>
<text x="158" y="122.3">RESET_N</text>
<text x="175.2" y="122.3">GND Expased</text>
<text x="41.6" y="127.4">ID</text>
<text x="35.3" y="137.5">Shield_2</text>
<text x="38.5" y="137.7" transform="rotate(-90 38.5 137.7)">Shield_6</text>
<text x="40.5" y="132.4">Vss</text>
<text x="43.6" y="137.7" transform="rotate(-90 43.6 137.7)">Shield_4</text>
<text x="158.1" y="173.1">1</text>
<text x="81.8" y="174.3">Vin</text>
<text x="81.8" y="179.4">Vss</text>
<text x="87.2" y="174.3">Vout</text>
<text x="158.1" y="178.2">2</text>
<text x="81.8" y="184.5">EN</text>
<text x="89.1" y="184.5">NR</text>
<text x="158.1" y="183.2">3</text>
<text x="158.1" y="188.3">4</text>
<text x="158.1" y="193.4">5</text>
</g>
<text font-size="2.3" fill="#00f" x="224.3" y="126.9">GND</text>
<g font-size="1.1">
<text x="16.5" y="1.3">10</text>
<text x="45.8" y="1.3">9</text>
<text x="75.2" y="1.3">8</text>
<text x="104.5" y="1.3">7</text>
<text x="133.9" y="1.3">6</text>
<text x="163.2" y="1.3">5</text>
<text x="192.5" y="1.3">4</text>
<text x="221.9" y="1.3">3</text>
<text x="251.2" y="1.3">2</text>
<text x="280.5" y="1.3">1</text>
<text x=".5" y="13.1">J</text>
<text x="295.7" y="13.1">J</text>
<text x=".5" y="33.7">I</text>
<text x="295.7" y="33.7">I</text>
<text x=".5" y="54.4">H</text>
<text x="295.7" y="54.4">H</text>
<text x=".5" y="75">G</text>
<text x="295.7" y="75">G</text>
<text x=".5" y="95.6">F</text>
<text x="295.7" y="95.6">F</text>
<text x=".5" y="116.2">E</text>
<text x="295.7" y="116.2">E</text>
<text x=".5" y="136.9">D</text>
<text x="295.7" y="136.9">D</text>
<text x=".5" y="157.5">C</text>
<text x="295.7" y="157.5">C</text>
<text x=".5" y="178.1">B</text>
<text x="295.7" y="178.1">B</text>
<text x=".5" y="198.7">A</text>
<text x="295.7" y="198.7">A</text>
<text x="16.5" y="209.3">10</text>
<text x="45.8" y="209.3">9</text>
<text x="75.2" y="209.3">8</text>
<text x="104.5" y="209.3">7</text>
<text x="133.9" y="209.3">6</text>
<text x="163.2" y="209.3">5</text>
<text x="192.5" y="209.3">4</text>
<text x="221.9" y="209.3">3</text>
<text x="251.2" y="209.3">2</text>
<text x="280.5" y="209.3">1</text>
</g>
</svg>
